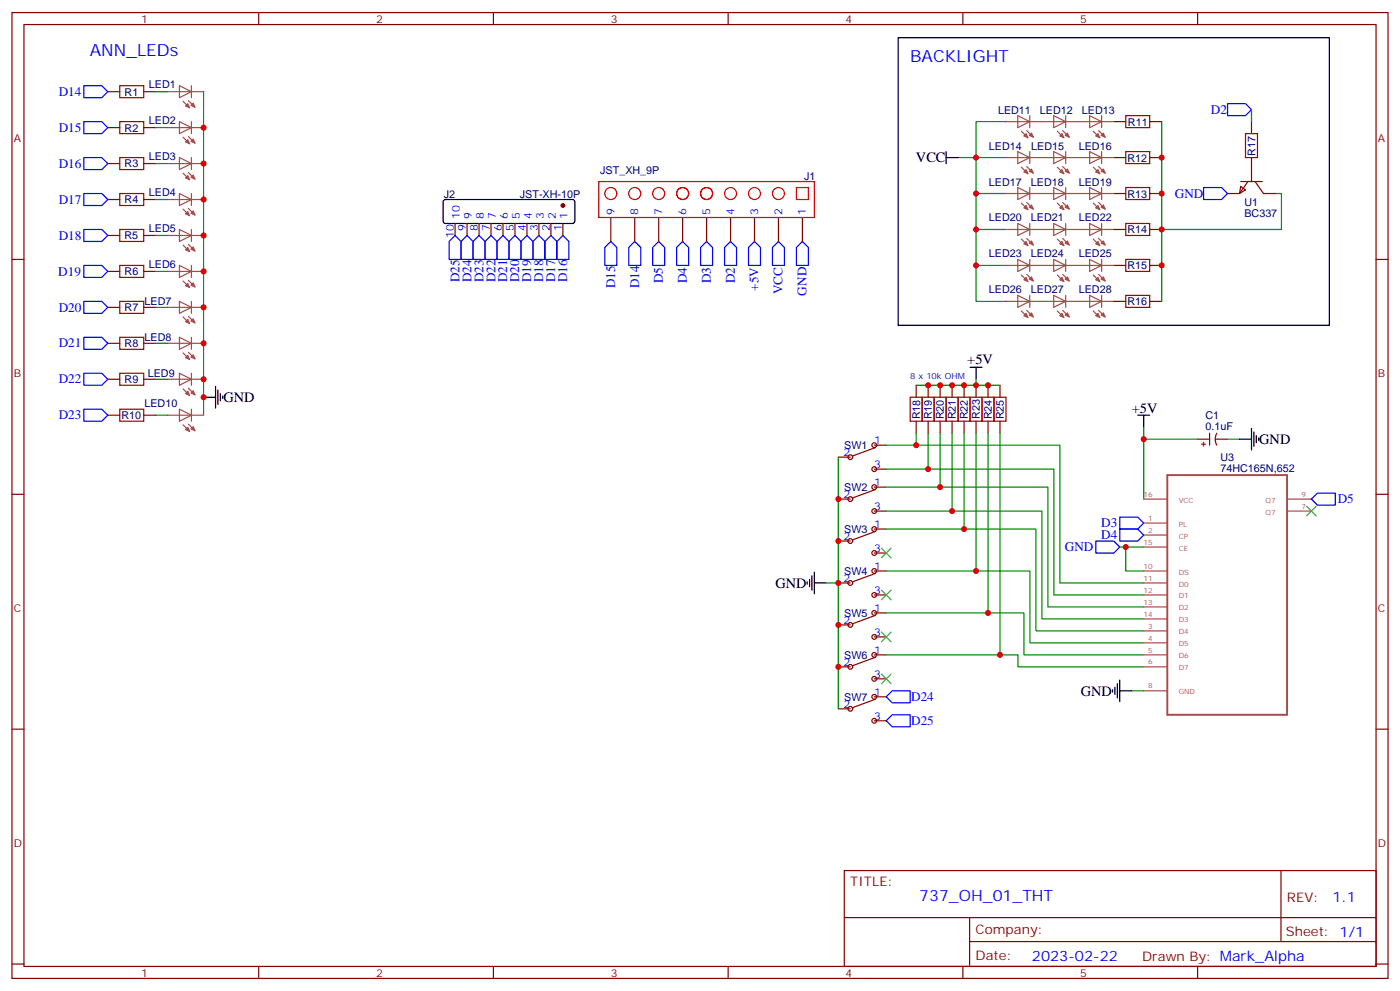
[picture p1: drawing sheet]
<svg xmlns="http://www.w3.org/2000/svg" width="412mm" height="292mm" viewBox="0 0 412 292" stroke-linecap="round" stroke-linejoin="round" font-family="sans-serif">
<g fill="none" stroke="#870000" stroke-width=".35">
<path d="M3.5 3.7h405.4v284.3h-405.4zM7.1 7.2h398.2v277.3h-398.2zM76.2 3.7v3.5M145.3 3.7v3.5M214.5 3.7v3.5M283.6 3.7v3.5M352.8 3.7v3.5M31.7 27h3.6M31.7 37.6h3.6M42.3 27h3.6M42.3 37.6h3.6M328.1 35.8h3.5"/>
<path d="M338.7 35.8h3.5M368.7 35.8v3.5M31.7 48.2h3.6M31.7 58.7h3.6M42.3 48.2h3.6M42.3 58.7h3.6M328.1 57h3.5M328.1 46.4h3.5M338.7 57h3.5M338.7 46.4h3.5M365.5 54.9l1.4 1-1.8 1.1zM365.5 53.4h6.3"/>
<path d="M367.6 53.4l-2.5 3.6h-3.5M368.7 46.4v7M369.7 53.4l2.5 3.6h3.5M3.5 76.4h3.6M31.7 69.3h3.6M31.7 79.9h3.6M42.3 69.3h3.6M42.3 79.9h3.6M328.1 67.6h3.5M328.1 78.1h3.5M338.7 67.6h3.5M338.7 78.1h3.5"/>
<path d="M405.3 76.4h3.6M31.7 90.5h3.6M42.3 90.5h3.6M328.1 88.7h3.5M338.7 88.7h3.5M31.7 111.7h3.6M31.7 101.1h3.6M42.3 111.7h3.6M42.3 101.1h3.6M269.9 113.4v3.5M273.4 113.4v3.5M276.9 113.4v3.5"/>
<path d="M280.5 113.4v3.5M284 113.4v3.5M287.5 113.4v3.5M291 113.4v3.5M294.6 113.4v3.5M31.7 122.2h3.6M42.3 122.2h3.6M246.9 134.6h3.6M257.5 138.1h3.6M257.5 131.1h3.6M257.9 131.8l-6.7 2.4M269.9 124v3.5"/>
<path d="M273.4 124v3.5M276.9 124v3.5M280.5 124v3.5M284 124v3.5M287.5 124v3.5M291 124v3.5M294.6 124v3.5M352.8 129.3h3.5M356.3 127.5v3.6M358.1 129.3h3.5M358.4 127.5l-.4 1.8 .4 1.8M3.5 145.5h3.6"/>
<path d="M246.9 146.9h3.6M246.9 159.3h3.6M257.5 150.5h3.6M257.5 143.4h3.6M257.5 155.8h3.6M257.9 144.1l-6.7 2.5M257.9 156.5l-6.7 2.4M405.3 145.5h3.6M246.9 171.6h3.6M257.5 162.8h3.6M257.5 175.2h3.6M257.5 168.1h3.6"/>
<path d="M257.9 168.8l-6.7 2.5M246.9 184h3.6M246.9 196.3h3.6M257.5 187.5h3.6M257.5 180.4h3.6M257.5 199.8h3.6M257.5 192.8h3.6M257.9 181.2l-6.7 2.4M257.9 193.5l-6.7 2.5M3.5 214.7h3.6M246.9 208.7h3.6M257.5 212.2h3.6"/>
<path d="M257.5 205.1h3.6M257.9 205.8l-6.7 2.5M405.3 214.7h3.6M248.7 256.3h156.6v28.2h-156.6zM377.3 256.3v20.9M248.7 270.1h156.5M285.6 277.2h119.6M285.6 270.1v14.2M3.5 283.8h3.6M76.2 284.5v3.5M145.3 284.5v3.5M214.5 284.5v3.5"/>
<path d="M283.6 284.5v3.5M352.8 284.5v3.5M405.3 283.8h3.6"/>
<circle cx="250.5" cy="134.6" r=".71"/>
<circle cx="257.5" cy="138.1" r=".71"/>
<circle cx="257.5" cy="131.1" r=".71"/>
<circle cx="250.5" cy="159.3" r=".71"/>
<circle cx="250.5" cy="146.9" r=".71"/>
<circle cx="257.5" cy="150.5" r=".71"/>
<circle cx="257.5" cy="155.8" r=".71"/>
<circle cx="257.5" cy="143.4" r=".71"/>
<circle cx="250.5" cy="171.6" r=".71"/>
<circle cx="257.5" cy="168.1" r=".71"/>
<circle cx="257.5" cy="162.8" r=".71"/>
<circle cx="257.5" cy="175.2" r=".71"/>
<circle cx="250.5" cy="184" r=".71"/>
<circle cx="250.5" cy="196.3" r=".71"/>
<circle cx="257.5" cy="199.8" r=".71"/>
<circle cx="257.5" cy="180.4" r=".71"/>
<circle cx="257.5" cy="187.5" r=".71"/>
<circle cx="257.5" cy="192.8" r=".71"/>
<circle cx="250.5" cy="208.7" r=".71"/>
<circle cx="257.5" cy="212.2" r=".71"/>
<circle cx="257.5" cy="205.1" r=".71"/>
</g>
<g fill="none" stroke="#008700" stroke-width=".35">
<path d="M45.9 27h3.5M45.9 37.6h3.5M60 27v95.2M296.3 35.8h-8.8v21.2h8.8M342.2 35.8v31.8h35.3v-10.6h-1.8M368.7 32.3v3.5M45.9 48.2h3.5M45.9 58.7h3.5M282.2 46.4h14.1M287.5 57v10.6h8.8M45.9 79.9h3.5M45.9 69.3h3.5"/>
<path d="M287.5 67.6v10.5h8.8M287.5 78.1v10.6h8.8M342.2 67.6v21.1M45.9 90.5h3.5M45.9 101.1h3.5M45.9 111.7h3.5M287.5 111.7v1.7h-17.6M287.5 113.4h7.1M45.9 122.2h3.5M246.9 134.6v74.1M261.1 131.1h51.1v40.5h24.7M269.9 127.5v3.6"/>
<path d="M273.4 127.5v10.6M276.9 127.5v15.9M280.5 127.5v23M284 127.5v28.3M287.5 127.5v40.6M291 127.5v52.9M294.6 127.5v65.3M336.9 129.3h15.9M336.9 125.8v21.1M361.6 129.3h3.5M243.4 171.6h3.5M329.8 161h7.1"/>
<path d="M331.6 161v7.1h5.3M333.4 203.4h3.5"/>
</g>
<g fill="none" stroke="#000" stroke-width=".35">
<path d="M264.6 11.1h127v84.7h-127zM278.7 46.4h3.5M278.7 44.6v3.6M60 116.9h3.5M63.5 113.8v6.3M64.2 114.8v4.3M64.9 115.9v2.1M65.6 116.6v.7M285.8 108.1h3.5M287.5 108.1v3.6M335.1 122.2h3.6M336.9 122.2v3.6"/>
<path d="M365.1 129.3h3.6M368.7 126.1v6.4M369.4 127.2v4.2M370.1 128.2v2.2M370.8 128.9v.7M237.8 171.3v.7M238.5 170.6v2.1M239.2 169.5v4.2M239.9 171.6h3.5M239.9 168.5v6.3M327.7 203v.7M328.4 202.3v2.1"/>
<path d="M329.1 201.3v4.2M329.8 203.4h3.6M329.8 200.2v6.4"/>
</g>
<g fill="none" stroke="#00f" stroke-width=".35">
<path d="M24.7 35.8h5.3l1.7 1.8-1.7 1.7h-5.3zM24.7 25.2h5.3l1.7 1.8-1.7 1.8h-5.3zM361.6 30.5h5.3l1.8 1.8-1.8 1.7h-5.3zM24.7 57h5.3l1.7 1.7-1.7 1.8h-5.3zM24.7 46.4h5.3l1.7 1.8-1.7 1.7h-5.3zM354.5 55.2h5.3l1.8 1.8-1.8 1.7h-5.3zM24.7 78.1h5.3l1.7 1.8-1.7 1.8h-5.3zM24.7 67.6h5.3l1.7 1.7-1.7 1.8h-5.3zM155.2 69.3l1.8 1.8v5.3h-3.5v-5.3zM158.7 69.3l1.8 1.8v5.3h-3.5v-5.3zM162.3 69.3l1.7 1.8v5.3h-3.5v-5.3zM165.8 69.3l1.8 1.8v5.3h-3.6v-5.3z"/>
<path d="M179.9 71.1l1.8 1.7v5.3h-3.5v-5.3zM187 71.1l1.7 1.7v5.3h-3.5v-5.3zM192.3 72.8l1.7-1.7 1.8 1.7v5.3h-3.5zM201.1 71.1l1.7 1.7v5.3h-3.5v-5.3zM208.1 71.1l1.8 1.7v5.3h-3.5v-5.3zM215.2 71.1l1.8 1.7v5.3h-3.6v-5.3zM222.2 71.1l1.8 1.7v5.3h-3.5v-5.3zM229.3 71.1l1.8 1.7v5.3h-3.6v-5.3zM236.4 71.1l1.7 1.7v5.3h-3.5v-5.3zM24.7 99.3h5.3l1.7 1.8-1.7 1.7h-5.3zM24.7 88.7h5.3l1.7 1.8-1.7 1.8h-5.3zM24.7 109.9h5.3l1.7 1.8-1.7 1.7h-5.3z"/>
<path d="M24.7 120.5h5.3l1.7 1.7-1.7 1.8h-5.3zM322.8 159.3h5.3l1.7 1.7-1.7 1.8h-5.3zM329.8 155.8h5.3l1.8 1.7-1.8 1.8h-5.3zM329.8 152.2h5.3l1.8 1.8-1.8 1.8h-5.3zM386.3 146.9l1.8-1.7h5.2v3.5h-5.2z"/>
</g>
<g fill="none" stroke="#a10000" stroke-width=".35">
<path d="M35.3 25.2h7v3.6h-7zM35.3 35.8h7v3.5h-7zM331.6 34h7.1v3.6h-7.1zM366.9 39.3h3.5v7.1h-3.5zM35.3 46.4h7v3.5h-7zM35.3 57h7v3.5h-7zM331.6 55.2h7.1v3.5h-7.1zM331.6 44.6h7.1v3.6h-7.1zM35.3 67.6h7v3.5h-7zM35.3 78.1h7v3.6h-7zM331.6 65.8h7.1v3.5h-7.1zM331.6 76.4h7.1v3.5h-7.1z"/>
<path d="M35.3 88.7h7v3.6h-7zM35.3 99.3h7v3.5h-7zM331.6 87h7.1v3.5h-7.1zM35.3 109.9h7v3.5h-7zM268.1 116.9h3.5v7.1h-3.5zM271.6 116.9h3.6v7.1h-3.6zM275.2 116.9h3.5v7.1h-3.5zM278.7 116.9h3.5v7.1h-3.5zM282.2 116.9h3.6v7.1h-3.6zM285.8 116.9h3.5v7.1h-3.5zM289.3 116.9h3.5v7.1h-3.5zM292.8 116.9h3.5v7.1h-3.5z"/>
<path d="M35.3 120.5h7v3.5h-7z"/>
</g>
<g fill="none" stroke="#a64a4a" stroke-width=".35">
<path d="M49.4 37.6h7M49.4 27h7M52.9 25.2l3.5 1.8-3.5 1.8zM52.9 35.8l3.5 1.8-3.5 1.7zM53.9 29.8l2 2M55.5 29.6l1.9 2M56.4 25.2v3.6M56.4 35.8v3.5M56.5 37.6h3.5M56.5 27h3.5M296.3 35.8h7M299.8 34l3.5 1.8-3.5 1.8z"/>
<path d="M300.9 38.6l1.9 2M302.5 38.5l1.9 1.9M303.3 34v3.6M303.4 35.8h10.5M310.4 34l3.5 1.8-3.5 1.8zM311.4 38.6l2 2M313 38.5l2 1.9M313.9 34v3.6M314 35.8h10.5M321 34l3.5 1.8-3.5 1.8zM322 38.6l2 2M323.6 38.5l2 1.9"/>
<path d="M324.5 34v3.6M324.6 35.8h3.5M49.4 58.7h7M49.4 48.2h7M52.9 46.4l3.5 1.8-3.5 1.7zM52.9 57l3.5 1.7-3.5 1.8zM53.9 51l2 1.9M53.9 40.4l2 1.9M55.5 50.8l1.9 1.9M55.5 40.2l1.9 2M56.4 46.4v3.5M56.4 57v3.5"/>
<path d="M56.5 58.7h3.5M56.5 48.2h3.5M296.3 57h7M296.3 46.4h7M299.8 44.6l3.5 1.8-3.5 1.8zM299.8 55.2l3.5 1.8-3.5 1.7zM300.9 59.8l1.9 1.9M300.9 49.2l1.9 2M302.5 59.6l1.9 2M302.5 49l1.9 2M303.3 44.6v3.6M303.3 55.2v3.5"/>
<path d="M303.4 57h10.5M303.4 46.4h10.5M310.4 55.2l3.5 1.8-3.5 1.7zM310.4 44.6l3.5 1.8-3.5 1.8zM311.4 49.2l2 2M311.4 59.8l2 1.9M313 49l2 2M313 59.6l2 2M313.9 44.6v3.6M313.9 55.2v3.5M314 57h10.5M314 46.4h10.5"/>
<path d="M321 55.2l3.5 1.8-3.5 1.7zM321 44.6l3.5 1.8-3.5 1.8zM322 59.8l2 1.9M322 49.2l2 2M323.6 59.6l2 2M323.6 49l2 2M324.5 44.6v3.6M324.5 55.2v3.5M324.6 57h3.5M324.6 46.4h3.5M49.4 79.9h7M49.4 69.3h7"/>
<path d="M52.9 78.1l3.5 1.8-3.5 1.8zM52.9 67.6l3.5 1.7-3.5 1.8zM53.9 72.1l2 2M53.9 61.6l2 1.9M55.5 72l1.9 1.9M55.5 61.4l1.9 1.9M56.4 67.6v3.5M56.4 78.1v3.6M56.5 79.9h3.5M56.5 69.3h3.5M296.3 67.6h7M296.3 78.1h7"/>
<path d="M299.8 65.8l3.5 1.8-3.5 1.7zM299.8 76.4l3.5 1.7-3.5 1.8zM300.9 70.4l1.9 1.9M302.5 70.2l1.9 1.9M303.3 65.8v3.5M303.3 76.4v3.5M303.4 67.6h10.5M303.4 78.1h10.5M310.4 65.8l3.5 1.8-3.5 1.7zM310.4 76.4l3.5 1.7-3.5 1.8zM311.4 70.4l2 1.9M313 70.2l2 1.9"/>
<path d="M313.9 65.8v3.5M313.9 76.4v3.5M314 67.6h10.5M314 78.1h10.5M321 65.8l3.5 1.8-3.5 1.7zM321 76.4l3.5 1.7-3.5 1.8zM322 70.4l2 1.9M323.6 70.2l2 1.9M324.5 65.8v3.5M324.5 76.4v3.5M324.6 67.6h3.5M324.6 78.1h3.5"/>
<path d="M49.4 90.5h7M52.9 88.7l3.5 1.8-3.5 1.8zM52.9 99.3l3.5 1.8-3.5 1.7zM53.9 82.7l2 2M53.9 93.3l2 1.9M55.5 82.6l1.9 1.9M55.5 93.1l1.9 2M56.4 88.7v3.6M56.4 99.3v3.5M56.5 90.5h3.5M296.3 88.7h7M299.8 87l3.5 1.7-3.5 1.8z"/>
<path d="M300.9 81l1.9 1.9M300.9 91.5l1.9 2M302.5 80.8l1.9 1.9M302.5 91.4l1.9 1.9M303.3 87v3.5M303.4 88.7h10.5M310.4 87l3.5 1.7-3.5 1.8zM311.4 81l2 1.9M311.4 91.5l2 2M313 80.8l2 1.9M313 91.4l2 1.9M313.9 87v3.5"/>
<path d="M314 88.7h10.5M321 87l3.5 1.7-3.5 1.8zM322 91.5l2 2M322 81l2 1.9M323.6 80.8l2 1.9M323.6 91.4l2 1.9M324.5 87v3.5M324.6 88.7h3.5M49.4 101.1h7M49.4 111.7h7M52.9 109.9l3.5 1.8-3.5 1.7zM53.9 103.9l2 1.9"/>
<path d="M53.9 114.5l2 1.9M55.5 103.7l1.9 2M55.5 114.3l1.9 1.9M56.4 109.9v3.5M56.5 101.1h3.5M56.5 111.7h3.5M49.4 122.2h7M52.9 120.5l3.5 1.7-3.5 1.8zM53.9 125.1l2 1.9M55.5 124.9l1.9 1.9M56.4 120.5v3.5M56.5 122.2h3.5"/>
<path d="M336.9 146.9h6.9M336.9 154h6.9M336.9 157.5h6.9M379.3 146.9h7M379.3 150.5h7M336.9 161h6.9M336.9 168.1h6.9M336.9 171.6h6.9M336.9 175.2h6.9M336.9 178.7h6.9M336.9 182.2h6.9M336.9 185.7h6.9"/>
<path d="M336.9 189.3h6.9M336.9 192.8h6.9M336.9 196.3h6.9M336.9 203.4h6.9"/>
</g>
<g fill="#a64a4a" stroke="#a64a4a" stroke-width=".29">
<path d="M323.4 60.5l.6 1.2-1.3-.5z"/>
<path d="M324.3 61l.7-.7 .6 1.3z"/>
<path d="M312.2 61.2l.7-.7 .5 1.2z"/>
<path d="M314.4 60.3l.6 1.3-1.3-.6z"/>
<path d="M301.6 61.2l.7-.7 .5 1.2z"/>
<path d="M303.2 61l.7-.7 .5 1.3z"/>
<path d="M323.4 49.9l.6 1.3-1.3-.6z"/>
<path d="M324.3 50.4l.7-.7 .6 1.3z"/>
<path d="M312.2 50.6l.7-.7 .5 1.3z"/>
<path d="M314.4 49.7l.6 1.3-1.3-.6z"/>
<path d="M301.6 50.6l.7-.7 .5 1.3z"/>
<path d="M303.2 50.4l.7-.7 .5 1.3z"/>
<path d="M322.7 40l.7-.7 .6 1.3z"/>
<path d="M324.3 39.9l.7-.7 .6 1.2z"/>
<path d="M312.2 40l.7-.7 .5 1.3z"/>
<path d="M313.7 39.9l.7-.7 .6 1.2z"/>
<path d="M301.6 40l.7-.7 .5 1.3z"/>
<path d="M303.9 39.2l.5 1.2-1.2-.5z"/>
<path d="M54.6 84.1l.7-.7 .6 1.3z"/>
<path d="M56.2 84l.7-.7 .5 1.2z"/>
<path d="M54.6 73.6l.7-.8 .6 1.3z"/>
<path d="M56.9 72.7l.5 1.2-1.2-.5z"/>
<path d="M54.6 63l.7-.7 .6 1.2z"/>
<path d="M56.2 62.8l.7-.7 .5 1.2z"/>
<path d="M55.3 51.7l.6 1.2-1.3-.5z"/>
<path d="M56.2 52.2l.7-.7 .5 1.2z"/>
<path d="M54.6 41.8l.7-.7 .6 1.2z"/>
<path d="M56.9 40.9l.5 1.3-1.2-.6z"/>
<path d="M55.3 30.5l.6 1.3-1.3-.6z"/>
<path d="M56.9 30.3l.5 1.3-1.2-.6z"/>
<path d="M54.6 94.7l.7-.7 .6 1.2z"/>
<path d="M56.2 94.5l.7-.7 .5 1.3z"/>
<path d="M54.6 105.3l.7-.7 .6 1.2z"/>
<path d="M56.2 105.1l.7-.7 .5 1.3z"/>
<path d="M301.6 71.8l.7-.7 .5 1.2z"/>
<path d="M303.9 70.9l.5 1.2-1.2-.5z"/>
<path d="M312.2 71.8l.7-.7 .5 1.2z"/>
<path d="M313.7 71.6l.7-.7 .6 1.2z"/>
<path d="M322.7 71.8l.7-.7 .6 1.2z"/>
<path d="M324.3 71.6l.7-.7 .6 1.2z"/>
<path d="M323.4 81.7l.6 1.2-1.3-.5z"/>
<path d="M324.3 82.2l.7-.7 .6 1.2z"/>
<path d="M312.2 82.4l.7-.7 .5 1.2z"/>
<path d="M314.4 81.5l.6 1.2-1.3-.5z"/>
<path d="M301.6 82.4l.7-.7 .5 1.2z"/>
<path d="M303.2 82.2l.7-.7 .5 1.2z"/>
<path d="M54.6 115.9l.7-.7 .6 1.2z"/>
<path d="M56.2 115.7l.7-.7 .5 1.2z"/>
<path d="M54.6 126.5l.7-.7 .6 1.2z"/>
<path d="M56.9 125.6l.5 1.2-1.2-.5z"/>
<path d="M301.6 93l.7-.7 .5 1.2z"/>
<path d="M303.9 92.1l.5 1.2-1.2-.5z"/>
<path d="M312.2 93l.7-.7 .5 1.2z"/>
<path d="M314.4 92.1l.6 1.2-1.3-.5z"/>
<path d="M323.4 92.3l.6 1.2-1.3-.5z"/>
<path d="M324.3 92.8l.7-.7 .6 1.2z"/>
</g>
<path d="M384.9 149l2.8 2.9M387.7 149l-2.8 2.9M259.6 161.4l2.9 2.8M259.6 173.7l2.9 2.9M262.5 161.4l-2.9 2.8M262.5 173.7l-2.9 2.9M259.6 186.1l2.9 2.8M259.6 198.4l2.9 2.9M262.5 186.1l-2.9 2.8M262.5 198.4l-2.9 2.9" fill="none" stroke="#3c3" stroke-width=".35"/>
<path d="M343.8 139.9h35.3v70.5h-35.3z" fill="none" stroke="#a64a4a" stroke-width=".56"/>
<path d="M130.8 58.9l.4-.2h37.4l.5 .2 .2 .5v5.7l-.2 .5-.5 .2h-37.4l-.5-.2-.2-.5v-5.7z" fill="#fff" stroke="#000" stroke-width=".35"/>
<circle cx="165.8" cy="60.5" r=".53" fill="#870000" stroke="#870000" stroke-width=".35"/>
<g fill="none" stroke="#870000" stroke-width=".35">
<path d="M134.1 65.8v3.5M137.6 65.8v3.5M141.1 65.8v3.5M144.6 65.8v3.5M148.2 65.8v3.5M151.7 65.8v3.5M155.2 65.8v3.5M158.7 65.8v3.5M162.3 65.8v3.5M165.8 65.8v3.5M179.9 64v7.1M187 64v7.1"/>
<path d="M194 64v7.1M201.1 64v7.1M208.1 64v7.1M215.2 64v7.1M222.2 64v7.1M229.3 64v7.1M236.4 64v7.1"/>
</g>
<path d="M261.1 138.1h49.3v37.1h26.5M261.1 143.4h47.6v35.3h28.2M261.1 150.5h45.8v31.7h30M261.1 155.8h44.1v29.9h31.7M261.1 168.1h42.3v21.2h33.5M261.1 180.4h40.5v12.4h35.3M261.1 192.8h38.8v3.5h37" fill="none" stroke="#008700" stroke-width=".35"/>
<path d="M134.1 69.3l1.7 1.8v5.3h-3.5v-5.3zM137.6 69.3l1.7 1.8v5.3h-3.5v-5.3zM141.1 69.3l1.8 1.8v5.3h-3.6v-5.3zM144.6 69.3l1.8 1.8v5.3h-3.5v-5.3zM148.2 69.3l1.7 1.8v5.3h-3.5v-5.3zM151.7 69.3l1.8 1.8v5.3h-3.6v-5.3zM261.1 212.2l1.7-1.8h5.3v3.6h-5.3zM262.8 203.4h5.3v3.5h-5.3l-1.7-1.8z" fill="none" stroke="#00f" stroke-width=".35"/>
<g fill="none" stroke="#f00" stroke-width=".35">
<path d="M176.4 53.4h63.5v10.6h-63.5zM234.6 55.2h3.5v3.5h-3.5z"/>
<circle cx="179.9" cy="57" r="1.76"/>
<circle cx="187" cy="57" r="1.76"/>
<circle cx="194" cy="57" r="1.76"/>
<circle cx="201.1" cy="57" r="1.76"/>
<circle cx="208.1" cy="57" r="1.76"/>
<circle cx="215.2" cy="57" r="1.76"/>
<circle cx="222.2" cy="57" r="1.76"/>
<circle cx="229.3" cy="57" r="1.76"/>
</g>
<g fill="#c00">
<circle cx="287.5" cy="46.4" r=".88"/>
<circle cx="342.2" cy="57" r=".88"/>
<circle cx="342.2" cy="46.4" r=".88"/>
<circle cx="287.5" cy="113.4" r=".88"/>
<circle cx="284" cy="113.4" r=".88"/>
<circle cx="280.5" cy="113.4" r=".88"/>
<circle cx="276.9" cy="113.4" r=".88"/>
<circle cx="273.4" cy="113.4" r=".88"/>
<circle cx="336.9" cy="129.3" r=".88"/>
<circle cx="331.6" cy="161" r=".88"/>
<circle cx="246.9" cy="146.9" r=".88"/>
<circle cx="246.9" cy="159.3" r=".88"/>
<circle cx="246.9" cy="171.6" r=".88"/>
<circle cx="246.9" cy="184" r=".88"/>
<circle cx="246.9" cy="196.3" r=".88"/>
<circle cx="291" cy="113.4" r=".88"/>
<circle cx="269.9" cy="131.1" r=".88"/>
<circle cx="287.5" cy="57" r=".88"/>
<circle cx="287.5" cy="67.6" r=".88"/>
<circle cx="342.2" cy="67.6" r=".88"/>
<circle cx="60" cy="116.9" r=".88"/>
<circle cx="342.2" cy="78.1" r=".88"/>
<circle cx="287.5" cy="78.1" r=".88"/>
<circle cx="60" cy="79.9" r=".88"/>
<circle cx="60" cy="69.3" r=".88"/>
<circle cx="60" cy="58.7" r=".88"/>
<circle cx="60" cy="48.2" r=".88"/>
<circle cx="60" cy="37.6" r=".88"/>
<circle cx="60" cy="90.5" r=".88"/>
<circle cx="60" cy="101.1" r=".88"/>
<circle cx="60" cy="111.7" r=".88"/>
<circle cx="273.4" cy="138.1" r=".88"/>
<circle cx="276.9" cy="143.4" r=".88"/>
<circle cx="280.5" cy="150.5" r=".88"/>
<circle cx="284" cy="155.8" r=".88"/>
<circle cx="287.5" cy="168.1" r=".88"/>
<circle cx="291" cy="180.4" r=".88"/>
<circle cx="294.6" cy="192.8" r=".88"/>
</g>
<g font-size="4.9" fill="#00f">
<text x="26.5" y="16.4">ANN_LEDs</text>
<text x="268.1" y="18.2">BACKLIGHT</text>
</g>
<text font-size="4.6" fill="#00f" x="270.8" y="265.3">737_OH_01_THT</text>
<g font-size="4.2">
<text x="269.8" y="47.8">VCC</text>
<text x="284.9" y="107">+5V</text>
<text x="65.8" y="118.4">GND</text>
<text x="333.4" y="121.5">+5V</text>
<text x="370.9" y="130.7">GND</text>
<text x="228.4" y="173">GND</text>
<text x="318.4" y="204.8">GND</text>
</g>
<g font-size="4.2" fill="#00f">
<text x="392.5" y="265.6">1.1</text>
<text x="304" y="282.9">2023-02-22</text>
</g>
<g font-size="3.9" fill="#00f">
<text x="17.3" y="28.2">D14</text>
<text x="356.7" y="33.6">D2</text>
<text x="17.3" y="38.8">D15</text>
<text x="17.3" y="49.4">D16</text>
<text x="17.3" y="59.9">D17</text>
<text x="346.1" y="58.2">GND</text>
<text x="17.3" y="70.5">D18</text>
<text x="17.2" y="81.2">D19</text>
<text x="135.3" y="83.1" transform="rotate(-90 135.3 83.1)">D25</text>
<text x="138.9" y="83.1" transform="rotate(-90 138.9 83.1)">D24</text>
<text x="142.4" y="83.1" transform="rotate(-90 142.4 83.1)">D23</text>
<text x="145.9" y="83.1" transform="rotate(-90 145.9 83.1)">D22</text>
<text x="149.4" y="83.1" transform="rotate(-90 149.4 83.1)">D21</text>
<text x="153" y="83.1" transform="rotate(-90 153 83.1)">D20</text>
<text x="156.5" y="83.1" transform="rotate(-90 156.5 83.1)">D19</text>
<text x="160" y="83.1" transform="rotate(-90 160 83.1)">D18</text>
<text x="163.5" y="83.1" transform="rotate(-90 163.5 83.1)">D17</text>
<text x="167.1" y="83.1" transform="rotate(-90 167.1 83.1)">D16</text>
<text x="195.3" y="83.4" transform="rotate(-90 195.3 83.4)">D5</text>
<text x="202.4" y="83.4" transform="rotate(-90 202.4 83.4)">D4</text>
<text x="209.4" y="83.4" transform="rotate(-90 209.4 83.4)">D3</text>
<text x="216.4" y="83.4" transform="rotate(-90 216.4 83.4)">D2</text>
<text x="181.2" y="84.9" transform="rotate(-90 181.2 84.9)">D15</text>
<text x="188.2" y="84.9" transform="rotate(-90 188.2 84.9)">D14</text>
<text x="223.5" y="85.6" transform="rotate(-90 223.5 85.6)">+5V</text>
<text x="230.5" y="86.6" transform="rotate(-90 230.5 86.6)">VCC</text>
<text x="237.6" y="87" transform="rotate(-90 237.6 87)">GND</text>
<text x="17.3" y="91.8">D20</text>
<text x="17.3" y="102.3">D21</text>
<text x="17.3" y="112.9">D22</text>
<text x="17.3" y="123.4">D23</text>
<text x="394.1" y="148.1">D5</text>
<text x="324.4" y="155.3">D3</text>
<text x="324.4" y="158.8">D4</text>
<text x="313.7" y="162.3">GND</text>
<text x="268.4" y="206.4">D24</text>
<text x="268.4" y="213.5">D25</text>
</g>
<g font-size="3.9" fill="#800">
<text x="250.5" y="260.9">TITLE:</text>
<text x="379.1" y="265.6">REV:</text>
<text x="287.4" y="275.1">Company:</text>
<text x="378.7" y="275.7">Sheet: 1/1</text>
<text x="287.4" y="282.8">Date:</text>
<text x="336.4" y="282.8">Drawn By: Mark_Alpha</text>
</g>
<g font-size="3.2" fill="#800">
<text x="41.6" y="6.7">1</text>
<text x="110.8" y="6.7">2</text>
<text x="179.9" y="6.7">3</text>
<text x="249.1" y="6.7">4</text>
<text x="318.2" y="6.7">5</text>
<text x="4.1" y="41.8">A</text>
<text x="405.9" y="41.8">A</text>
<text x="4.1" y="110.9">B</text>
<text x="405.9" y="110.9">B</text>
<text x="353.6" y="131.7">+</text>
<text x="4.1" y="180.1">C</text>
<text x="405.9" y="180.1">C</text>
<text x="4.1" y="249.2">D</text>
<text x="405.9" y="249.2">D</text>
<text x="41.6" y="287.5">1</text>
<text x="110.8" y="287.5">2</text>
<text x="179.9" y="287.5">3</text>
<text x="249.1" y="287.5">4</text>
<text x="318.2" y="287.5">5</text>
</g>
<g font-size="3.2" fill="#000080">
<text x="36.7" y="28.1">R1</text>
<text x="43.9" y="26">LED1</text>
<text x="294" y="33.5">LED11</text>
<text x="306.3" y="33.5">LED12</text>
<text x="318.7" y="33.5">LED13</text>
<text x="36.7" y="38.7">R2</text>
<text x="43.9" y="36.6">LED2</text>
<text x="332.2" y="37">R11</text>
<text x="43.9" y="47.2">LED3</text>
<text x="291.3" y="44">LED14</text>
<text x="303.8" y="44">LED15</text>
<text x="317.8" y="44">LED16</text>
<text x="332.1" y="47.6">R12</text>
<text x="369.8" y="45.9" transform="rotate(-90 369.8 45.9)">R17</text>
<text x="36.7" y="49.3">R3</text>
<text x="176.8" y="51.1">JST_XH_9P</text>
<text x="236.9" y="52.9">J1</text>
<text x="36.7" y="59.9">R4</text>
<text x="43.9" y="57.8">LED4</text>
<text x="130.8" y="58.2">J2</text>
<text x="153.1" y="58.2">JST-XH-10P</text>
<text x="291.3" y="54.6">LED17</text>
<text x="303.6" y="54.6">LED18</text>
<text x="317.8" y="54.6">LED19</text>
<text x="332.1" y="58.1">R13</text>
<text x="291.3" y="65.2">LED20</text>
<text x="303.6" y="65.2">LED21</text>
<text x="317.8" y="65.2">LED22</text>
<text x="366.6" y="63.8">BC337</text>
<text x="366.6" y="60.7">U1</text>
<text x="36.7" y="70.5">R5</text>
<text x="43.9" y="68.3">LED5</text>
<text x="332.1" y="68.7">R14</text>
<text x="291.3" y="75.8">LED23</text>
<text x="303.6" y="75.8">LED24</text>
<text x="317.8" y="75.8">LED25</text>
<text x="36.7" y="81.1">R6</text>
<text x="43.9" y="78.9">LED6</text>
<text x="332.1" y="79.3">R15</text>
<text x="42.6" y="89.9">LED7</text>
<text x="291.3" y="86.4">LED26</text>
<text x="303.6" y="86.4">LED27</text>
<text x="317.8" y="86.4">LED28</text>
<text x="332.1" y="89.9">R16</text>
<text x="36.7" y="91.6">R7</text>
<text x="42.6" y="100.5">LED8</text>
<text x="36.7" y="102.2">R8</text>
<text x="36.7" y="112.8">R9</text>
<text x="43.5" y="111.1">LED9</text>
<text x="42.5" y="119.9">LED10</text>
<text x="35.8" y="123.4">R10</text>
<text x="271" y="123.5" transform="rotate(-90 271 123.5)">R18</text>
<text x="274.5" y="123.5" transform="rotate(-90 274.5 123.5)">R19</text>
<text x="278.1" y="123.5" transform="rotate(-90 278.1 123.5)">R20</text>
<text x="281.6" y="123.5" transform="rotate(-90 281.6 123.5)">R21</text>
<text x="285.1" y="123.5" transform="rotate(-90 285.1 123.5)">R22</text>
<text x="288.7" y="123.4" transform="rotate(-90 288.7 123.4)">R23</text>
<text x="292.2" y="123.5" transform="rotate(-90 292.2 123.5)">R24</text>
<text x="295.7" y="123.5" transform="rotate(-90 295.7 123.5)">R25</text>
<text x="355.1" y="123.3">C1</text>
<text x="355.1" y="126.5">0.1uF</text>
<text x="248.7" y="132.2">SW1</text>
<text x="359.5" y="135.6">U3</text>
<text x="359.5" y="138.8">74HC165N,652</text>
<text x="248.7" y="144.6">SW2</text>
<text x="248.7" y="156.9">SW3</text>
<text x="248.7" y="169.3">SW4</text>
<text x="248.7" y="181.6">SW5</text>
<text x="248.7" y="194">SW6</text>
<text x="248.7" y="206.3">SW7</text>
</g>
<g font-size="3.2" fill="#00f">
<text x="135.5" y="64.5" transform="rotate(-90 135.5 64.5)">10</text>
<text x="139" y="64.5" transform="rotate(-90 139 64.5)">9</text>
<text x="142.5" y="64.5" transform="rotate(-90 142.5 64.5)">8</text>
<text x="146" y="64.5" transform="rotate(-90 146 64.5)">7</text>
<text x="149.6" y="64.5" transform="rotate(-90 149.6 64.5)">6</text>
<text x="153.1" y="64.5" transform="rotate(-90 153.1 64.5)">5</text>
<text x="156.6" y="64.5" transform="rotate(-90 156.6 64.5)">4</text>
<text x="160.2" y="64.5" transform="rotate(-90 160.2 64.5)">3</text>
<text x="163.7" y="64.5" transform="rotate(-90 163.7 64.5)">2</text>
<text x="167.2" y="64.5" transform="rotate(-90 167.2 64.5)">1</text>
<text x="181" y="63.3" transform="rotate(-90 181 63.3)">9</text>
<text x="188" y="63.3" transform="rotate(-90 188 63.3)">8</text>
<text x="195.1" y="63.3" transform="rotate(-90 195.1 63.3)">7</text>
<text x="202.1" y="63.3" transform="rotate(-90 202.1 63.3)">6</text>
<text x="209.2" y="63.3" transform="rotate(-90 209.2 63.3)">5</text>
<text x="216.3" y="63.3" transform="rotate(-90 216.3 63.3)">4</text>
<text x="223.3" y="63.3" transform="rotate(-90 223.3 63.3)">3</text>
<text x="230.4" y="63.3" transform="rotate(-90 230.4 63.3)">2</text>
<text x="237.4" y="63.3" transform="rotate(-90 237.4 63.3)">1</text>
<text x="133.7" y="70" transform="rotate(-90 133.7 70)">10</text>
<text x="137.2" y="68" transform="rotate(-90 137.2 68)">9</text>
<text x="140.8" y="68" transform="rotate(-90 140.8 68)">8</text>
<text x="144.3" y="68" transform="rotate(-90 144.3 68)">7</text>
<text x="147.8" y="68" transform="rotate(-90 147.8 68)">6</text>
<text x="151.3" y="68" transform="rotate(-90 151.3 68)">5</text>
<text x="154.9" y="68" transform="rotate(-90 154.9 68)">4</text>
<text x="158.4" y="68" transform="rotate(-90 158.4 68)">3</text>
<text x="161.9" y="68" transform="rotate(-90 161.9 68)">2</text>
<text x="165.5" y="68" transform="rotate(-90 165.5 68)">1</text>
<text x="257.5" y="130.7">1</text>
<text x="248.5" y="134.2">2</text>
<text x="257.5" y="137.8">3</text>
<text x="257.5" y="143.1">1</text>
<text x="248.5" y="146.6">2</text>
<text x="257.5" y="150.1">3</text>
<text x="257.5" y="155.4">1</text>
<text x="248.5" y="158.9">2</text>
<text x="257.5" y="162.5">3</text>
<text x="257.5" y="167.7">1</text>
<text x="248.5" y="171.3">2</text>
<text x="257.5" y="174.8">3</text>
<text x="248.5" y="183.6">2</text>
<text x="257.5" y="180.1">1</text>
<text x="257.5" y="187.1">3</text>
<text x="248.5" y="196">2</text>
<text x="257.5" y="192.4">1</text>
<text x="257.5" y="199.5">3</text>
<text x="248.5" y="208.3">2</text>
<text x="257.5" y="204.8">1</text>
<text x="257.5" y="211.8">3</text>
</g>
<text font-size="2.5" fill="#009" x="268.1" y="111.7">8 x 10k OHM</text>
<g font-size="2.1" fill="#a54b4b">
<text x="336.9" y="146.2">16</text>
<text x="347.2" y="148">VCC</text>
<text x="372.8" y="148">Q7</text>
<text x="383.4" y="146.2">9</text>
<text x="383.4" y="149.8">7</text>
<text x="338.2" y="153.3">1</text>
<text x="347.2" y="155">PL</text>
<text x="372.8" y="151.5">Q7</text>
<text x="336.9" y="160.3">15</text>
<text x="338.2" y="156.8">2</text>
<text x="347.2" y="158.6">CP</text>
<text x="336.9" y="167.4">10</text>
<text x="347.2" y="162.1">CE</text>
<text x="336.9" y="170.9">11</text>
<text x="347.2" y="169.1">DS</text>
<text x="347.2" y="172.7">D0</text>
<text x="336.9" y="174.5">12</text>
<text x="336.9" y="178">13</text>
<text x="347.2" y="176.2">D1</text>
<text x="347.2" y="179.7">D2</text>
<text x="336.9" y="181.5">14</text>
<text x="338.2" y="185">3</text>
<text x="347.2" y="183.3">D3</text>
<text x="338.2" y="188.6">4</text>
<text x="347.2" y="186.8">D4</text>
<text x="347.2" y="190.3">D5</text>
<text x="338.2" y="192.1">5</text>
<text x="338.2" y="195.6">6</text>
<text x="347.2" y="193.8">D6</text>
<text x="347.2" y="197.4">D7</text>
<text x="338.2" y="202.7">8</text>
<text x="347.2" y="204.4">GND</text>
</g>
</svg>
